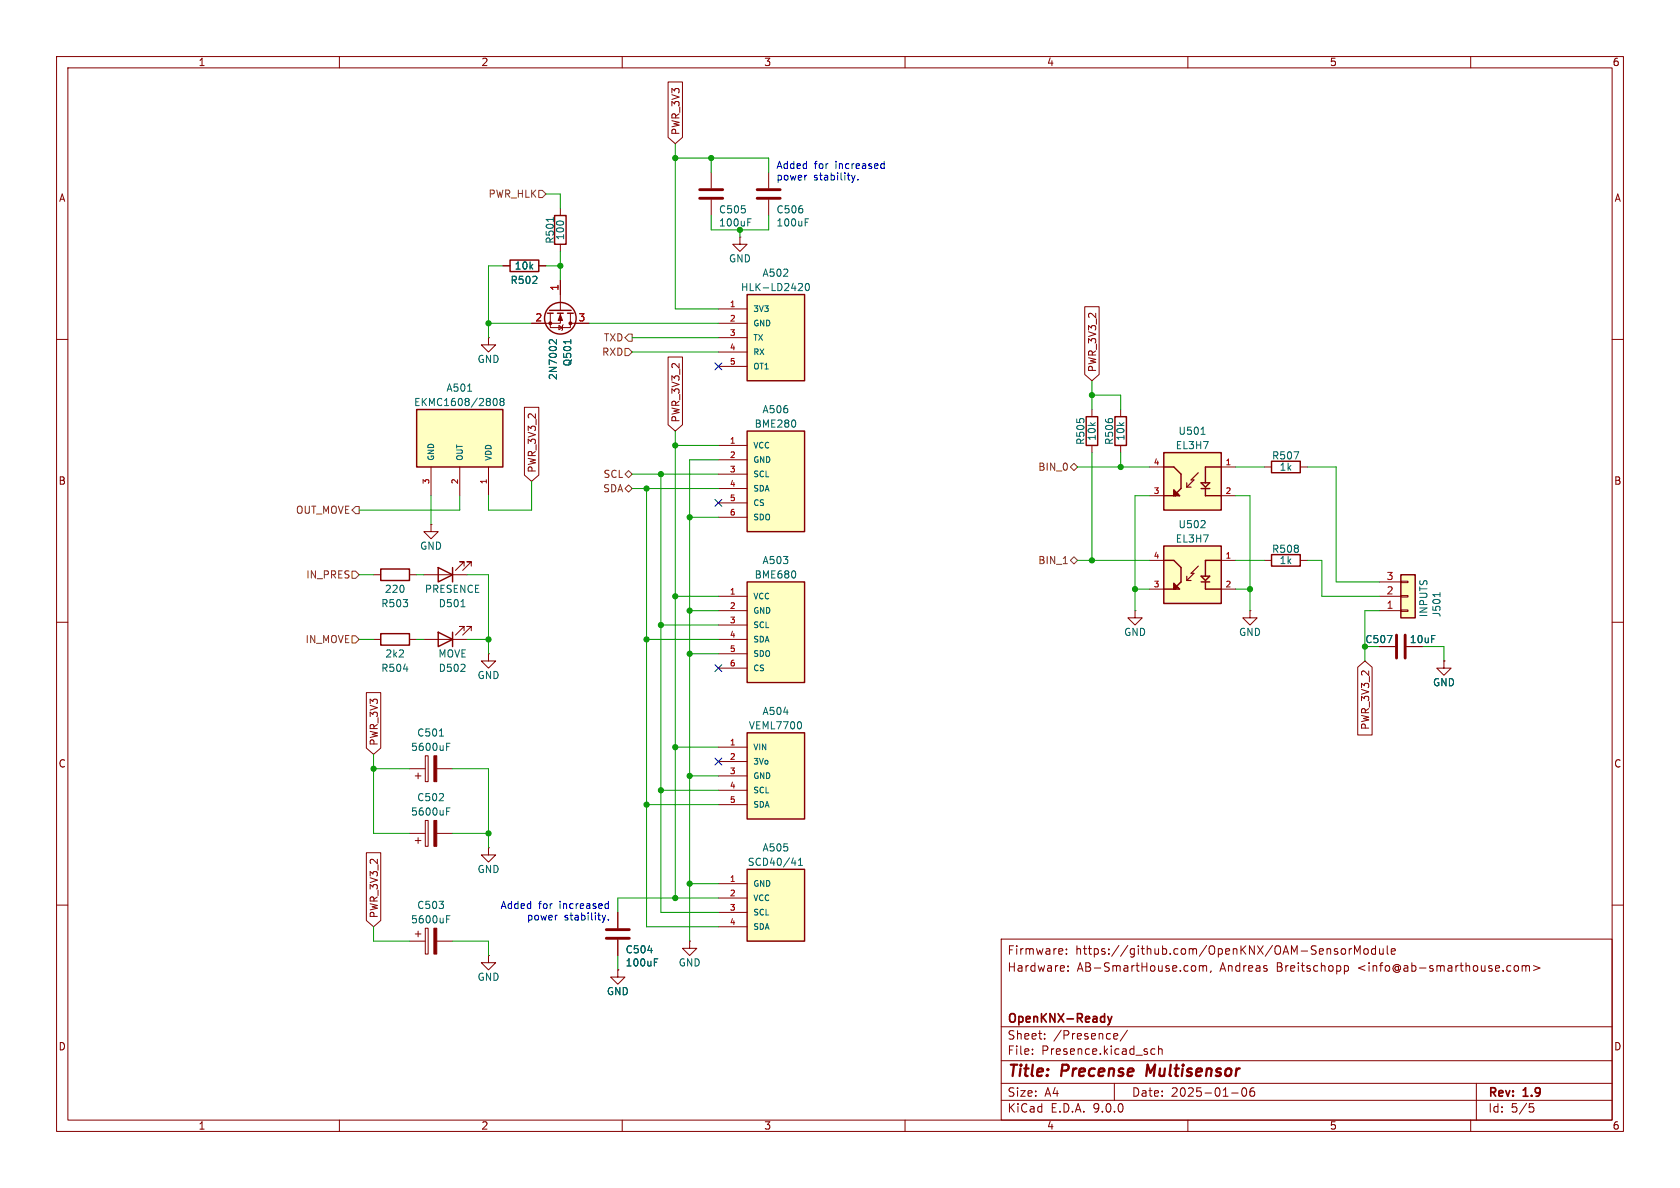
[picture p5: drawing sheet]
<svg xmlns="http://www.w3.org/2000/svg" width="297mm" height="210mm" viewBox="0 0 297 210" stroke-linecap="round" stroke-linejoin="round" font-family="sans-serif">
<g fill="none" stroke="#840000" stroke-width=".18">
<path d="M10 10h277v190h-277zM12 12h273v186h-273zM60 10v2M110 10v2M160 10v2M210 10v2M260 10v2M130.8 41.9v1.3h1.3l-1.3 1.3-1.3-1.3h1.3M130.8 41.9h.1M10 60h2M198.1 72.4v1.3M198.1 78.7v1.3"/>
<path d="M285 60h2M10 110h2M86.4 115.6v1.2h1.2l-1.2 1.3-1.3-1.3h1.3M86.4 115.6h.1M285 110h2M10 160h2M177 166h108v32h-108zM187.8 167.8l.1 .3-.7 .1M188.5 168.6v.1M188.5 167.8v.1M188.8 171.6v.1M188.8 170.8v.1"/>
<path d="M211.1 170.7l.3 .3v.4l-.3 .3M212 170.8l.5-.1 .2 .2M212 170.7v1M212.7 170.9l.2-.2 .3 .1 .1 .9M212.7 170.9v.8M214.1 171.6l-.1 .3M237.2 167.8l.4-.1 .3 .3v.4l-.3 .3-.4-.1-.1-.2v-.4zM237.7 170.8l.4-.1 .3 .3v.4l-.2 .2h-.5M237.7 170.7v1.5M238.5 167.7v1M239 167.7l-.3 .1-.2 .2M239.5 168.7v-1.5l.5 1.1 .5-1.1v1.5"/>
<path d="M241.2 167.8l.4-.1 .3 .3v.4l-.3 .3-.4-.1-.1-.2v-.4zM243.2 167.8l-.5-.1-.2 .3v.4l.1 .2h.6M243.2 167.2v1.5M243.9 167.7l.1 .9 .3 .1 .2-.1M244.5 167.7v1M245.2 167.2v1.3l.3 .2M246 168.2l.7-.1-.1-.3-.4-.1-.2 .2v.7h.6M267.8 170.8l.4-.1 .3 .3v.4l-.3 .3-.4-.1-.1-.2v-.4zM269.1 170.8l.4-.1 .2 .2M269.1 170.7v1M269.7 170.9l.3-.2 .3 .1 .1 .9M269.7 170.9v.8"/>
<path d="M271.1 170.7l1.1 .4-1.1 .5M285 160h2M60 198v2M110 198v2M160 198v2M177 194.5h108M177 191.5h108M177 187.5h108M177 181.5h108M182.5 186.3v.1M182.5 185.5v.1M184.7 183.6v.1"/>
<path d="M184.7 182.8v.1M197 183.6h.5M197 182.8l.4-.1 .2 .4-.7 .1M197 191.5v3M199.3 182.1l-1.3 2M204.2 185.5l-.5-.1-.2 .3v.4l.1 .2h.6M204.8 185.5l.2-.1 .4 .1 .1 .9M204.8 184.9v1.5M210 198v2M217.7 193.2h1.2M219.7 192.4l.2-.1a.81 .81 0 0 1 .6 .6 .81 .81 0 0 1-.3 .8l-.2 .1a.81 .81 0 0 1-.3-1.4zM221.7 192.3a.59 .59 0 0 0-.7 .6v.6l.1 .2 .4 .1 .2-.1 .1-.5-.1-.3h-.5l-.2 .3"/>
<path d="M260 198v2M261 191.5v6.5M270.4 195.1h.7M270.5 195.7h.4l.3 .3-.2 .5-.5 .1"/>
</g>
<path d="M202.9 188.2l-.3 2" fill="none" stroke="#840000" stroke-width=".4"/>
<path d="M195.8 179.7l.4 1M196.6 179.7l-.4 1M196.2 180.7l-.1 .3-.3 .2" fill="none" stroke="#840000" stroke-width=".3"/>
<path d="M197.1 73.7h2v5h-2z" fill="none" stroke="#840000" stroke-width=".25"/>
<path d="M132.1 76.2h10.1v17.8h-10.1z" fill="#ffffc2"/>
<path d="M132.1 76.2h10.1v17.8h-10.1z" fill="none" stroke="#840000" stroke-width=".25"/>
<path d="M127 78.7h5.1M127 81.3h5.1M127 83.8h5.1M127 86.4h5.1M127 88.9h5.1M127 91.4h5.1" fill="none" stroke="#840000" stroke-width=".18"/>
<path d="M140.6 74.5v.8" fill="none" stroke="#006464" stroke-width=".18"/>
<path d="M132.1 153.7h10.1v12.7h-10.1z" fill="#ffffc2"/>
<path d="M224.8 98h5.1v2.1h-5.1zM67.3 112h5.1v2h-5.1zM77.5 111.8l2.5 1.2-2.5 1.3zM80 111.8v2.5M132.1 153.7h10.1v12.7h-10.1z" fill="none" stroke="#840000" stroke-width=".25"/>
<g fill="none" stroke="#840000" stroke-width=".18">
<path d="M223.5 99.1h1.3M229.9 99.1h1.2M66 113h1.3M72.4 113h1.3M74.9 113h7.6M82 111.5v-.8h-.7h.7l-1.5 1.6M83.3 111.5v-.8h-.8h.8l-1.5 1.6M200.7 108v1.2h1.2l-1.2 1.3-1.3-1.3h1.3M200.7 108h.1M221 108v1.2h1.2l-1.2 1.3-1.3-1.3h1.3M221 108h.1M127 156.2h5.1"/>
<path d="M127 158.8h5.1M127 161.3h5.1M127 163.8h5.1"/>
</g>
<path d="M71.3 118.3h.8M139.9 152.6h.8M140.5 152.1v.9M141.2 153h.7M141.2 152.1l.3-.4v1.3" fill="none" stroke="#006464" stroke-width=".18"/>
<path d="M132.1 102.9h10.1v17.8h-10.1z" fill="#ffffc2"/>
<g fill="none" stroke="#840000" stroke-width=".25">
<path d="M90.2 46h5v2h-5zM96.8 55.4h1M97.2 54.9h3.8M98.6 55.4h1M100.3 55.4h1M224.8 81.5h5.1v2.1h-5.1zM77.5 100.3l2.5 1.3-2.5 1.3zM80 100.3v2.6M132.1 102.9h10.1v17.8h-10.1z"/>
<circle cx="99.1" cy="56.3" r="2.79"/>
</g>
<g fill="none" stroke="#840000" stroke-width=".18">
<path d="M125.7 30.5v2.8M125.7 35.3v2.8M86.4 59.7v1.3h1.2l-1.2 1.2-1.3-1.2h1.3M86.4 59.7h.1M88.9 47h1.3M95.2 47h1.3M97.3 55.4v2.5h3.5v-2.5M98.8 57.5l.6 .4-.6 .4zM99.1 55.4v1.8h-5.1M99.1 49.5v5.4M99.6 57.4l-.2 .1v.8l-.1 .1M100.8 57.2h3.3"/>
<path d="M223.5 82.6h1.3M229.9 82.6h1.2M74.9 101.6h7.6M82 100.1v-.8h-.7h.7l-1.5 1.5M83.3 100.1v-.8h-.8h.8l-1.5 1.5M127 105.4h5.1M127 108h5.1M127 110.5h5.1M127 113h5.1M127 115.6h5.1M127 118.1h5.1M243.8 114.3h2.8"/>
<path d="M248.7 114.3h2.8M255.3 116.8v1.3h-1.3l1.3 1.3 1.2-1.3h-1.2M255.3 116.8h.1M72.4 135.9h2.8M73.4 137.2h1M73.9 136.7v1M75.2 133.6h.5v4.6h-.5zM77.2 135.9h2.8"/>
</g>
<path d="M132.2 39.3h.4M132.2 38.7h.6M98.4 60v.8l-.9-.8-.3 .2-.1 .4M100.9 60v.8M228.8 79.9h.8l-.5 1.2M81.5 107.3h.7M140.6 101.2v.7M245.2 112.3h.9l-.6 1.3M77.7 130.1h.7M79 132h.4M79 131.4h.6" fill="none" stroke="#006464" stroke-width=".18"/>
<path d="M123.7 33.5h4.1M123.7 35.1h4.1M246.9 112.3v4M248.4 112.3v4" fill="none" stroke="#840000" stroke-width=".51"/>
<g fill="#840000" stroke="#840000" stroke-width=".18">
<path d="M99.1 55.6l.3 1h-.7z"/>
<path d="M76.7 133.6h.5v4.6h-.5z"/>
<circle cx="100.8" cy="57.1" r=".25"/>
<circle cx="97.3" cy="57.1" r=".25"/>
</g>
<path d="M205.7 80h10.2v10.2h-10.2z" fill="#ffffc2"/>
<path d="M205.7 80h10.2v10.2h-10.2zM205.7 82.6h1.8l1.3 1.2v2.6l-1.3 1.2v-1l1 1h-2.8M207.5 87.4l.3-.3v.5l.2-.2M207.5 86.9l.5 .5M208 87.4h.3M212.3 85.3h1.6l-.8 .8zM212.3 86.4h1.6M213.1 86.4v1.2h2.8M215.9 82.6h-2.8v2.7" fill="none" stroke="#840000" stroke-width=".25"/>
<path d="M209.8 86.1h.8M209.8 85.3v.8M211.8 83.6l-1.2 1.2h.5l-1.3 1.3" fill="none" stroke="#840000" stroke-width=".2"/>
<path d="M203.2 82.6h2.5M203.2 87.6h2.5M215.9 82.6h2.5M215.9 87.6h2.5" fill="none" stroke="#840000" stroke-width=".18"/>
<path d="M212.3 76.8h.8" fill="none" stroke="#006464" stroke-width=".18"/>
<path d="M132.1 129.5h10.1v15.3h-10.1z" fill="#ffffc2"/>
<path d="M132.1 129.5h10.1v15.3h-10.1z" fill="none" stroke="#840000" stroke-width=".25"/>
<path d="M127 132.1h5.1M127 134.6h5.1M127 137.2h5.1M127 139.7h5.1M127 142.2h5.1" fill="none" stroke="#840000" stroke-width=".18"/>
<path d="M141.6 127.7l.1 .4-.1 .6" fill="none" stroke="#006464" stroke-width=".18"/>
<path d="M205.7 96.5h10.2v10.2h-10.2z" fill="#ffffc2"/>
<path d="M205.7 96.5h10.2v10.2h-10.2zM205.7 99.1h1.8l1.3 1.2v2.6l-1.3 1.2v-1l1 1h-2.8M215.9 99.1h-2.8v2.8M207.5 103.9l.3-.3v.5l.2-.2M207.5 103.4l.5 .5M208 103.9h.3M212.3 101.9h1.6l-.8 .7zM212.3 102.9h1.6M213.1 102.9v1.2h2.8" fill="none" stroke="#840000" stroke-width=".25"/>
<path d="M209.8 102.6h.8M209.8 101.9v.7M211.8 100.1l-1.2 1.2h.5l-1.3 1.3" fill="none" stroke="#840000" stroke-width=".2"/>
<path d="M203.2 99.1h2.5M215.9 99.1h2.5M203.2 104.1h2.5M215.9 104.1h2.5" fill="none" stroke="#840000" stroke-width=".18"/>
<path d="M212.3 93.3h.8M213 92.1v.5" fill="none" stroke="#006464" stroke-width=".18"/>
<path d="M247.6 101.6h2.6v7.6h-2.6z" fill="#ffffc2"/>
<path d="M67.3 100.6h5.1v2h-5.1zM247.6 101.6h2.6v7.6h-2.6z" fill="none" stroke="#840000" stroke-width=".25"/>
<path d="M76.2 92.7v1.3h1.3l-1.3 1.3-1.3-1.3h1.3M76.2 92.7h.1M66 101.6h1.3M72.4 101.6h1.3M243.8 108h3.8M243.8 105.4h3.8M243.8 102.9h3.8M247.6 107.8h1.3v.3h-1.3zM247.6 105.3h1.3v.2h-1.3zM247.6 102.7h1.3v.3h-1.3z" fill="none" stroke="#840000" stroke-width=".18"/>
<path d="M254.6 104.8v.7" fill="none" stroke="#006464" stroke-width=".18"/>
<path d="M73.7 72.4h15.2v10.2h-15.2z" fill="#ffffc2"/>
<path d="M98 38.1h2.1v5.1h-2.1zM73.7 72.4h15.2v10.2h-15.2z" fill="none" stroke="#840000" stroke-width=".25"/>
<g fill="none" stroke="#840000" stroke-width=".18">
<path d="M99.1 36.8v1.3M135.9 30.5v2.8M135.9 35.3v2.8M99.1 43.2v1.3M76.2 82.6v5M81.3 82.6v5M86.4 82.6v5M72.4 147.3h2.8M73.4 148.6h1M73.9 148.1v1M75.2 145h.5v4.6h-.5zM77.2 147.3h2.8"/>
<path d="M86.4 149.9v1.2h-1.3l1.3 1.3 1.2-1.3h-1.2M86.4 149.9h.1M72.4 166.4h2.8M73.4 165.1h1M73.9 164.6v1M75.2 164.1h.5v4.6h-.5zM77.2 166.4h2.8M86.4 168.9v1.3h-1.3l1.3 1.3 1.2-1.3h-1.2M86.4 168.9h.1M109.2 171.5v1.2h1.3l-1.3 1.3-1.3-1.3h1.3M109.2 171.5h.1M109.2 161.3v2.8"/>
<path d="M109.2 166.1v2.8M121.9 166.4v1.2h1.3l-1.3 1.3-1.3-1.3h1.3M121.9 166.4h.1"/>
</g>
<g fill="none" stroke="#006464" stroke-width=".18">
<path d="M97.8 38.4v.8M142.4 39.3h.4M142.4 38.7h.6M82.7 69.2h.7M87.3 70.6l.2-.2a.68 .68 0 0 1 .4 .7 .68 .68 0 0 1-.4 .6l-.2-.1-.1-.4zM88.6 71l-.2-.3 .2-.3h.3l.2 .3-.2 .3M88.6 71l-.2 .2v.4l.2 .1 .4-.1 .1-.1v-.3l-.2-.2M88.6 71h.3M79 143.4h.4M79 142.8h.6M79 162.5h.4M79 161.9h.6"/>
<path d="M114.5 168h.8M115.7 170.1h.4M115.7 169.5h.6"/>
</g>
<g fill="#840000" stroke="#840000" stroke-width=".18">
<path d="M76.7 164.1h.5v4.6h-.5z"/>
<path d="M76.7 145h.5v4.6h-.5z"/>
</g>
<path d="M133.9 33.5h4M133.9 35.1h4M107.2 164.3h4.1M107.2 165.9h4.1" fill="none" stroke="#840000" stroke-width=".51"/>
<path d="M132.1 52.1h10.1v15.2h-10.1z" fill="#ffffc2"/>
<path d="M132.1 52.1h10.1v15.2h-10.1zM192 73.7h2.1v5h-2.1z" fill="none" stroke="#840000" stroke-width=".25"/>
<g fill="none" stroke="#840000" stroke-width=".18">
<path d="M118.1 14.5h2.6v9.8l-1.3 1.1-1.3-1.1zM88.9 47h1.3M94 57.2h2.5M95.2 47h1.3M99.1 49.5v2.6M101.6 57.2h2.5M127 54.6h5.1M127 57.2h5.1M127 59.7h5.1M191.8 54.2h2.5v12l-1.3 1.1-1.2-1.1zM92.7 72h2.6v12l-1.3 1.1-1.3-1.1zM118.1 63.1h2.6v12l-1.3 1.1-1.3-1.1z"/>
<path d="M127 62.2h5.1M127 64.8h5.1M193 72.4v1.3M193 78.7v1.3M240 118l1.3-1.2 1.3 1.2v11.9h-2.6zM243.8 114.3h2.8M248.7 114.3h2.8M255.3 116.8h.1M64.8 122.4h2.5v9.8l-1.3 1.2-1.2-1.2zM64.8 150.7h2.5v12l-1.3 1.1-1.2-1.1zM109.2 171.5h.1M109.2 161.3v2.8"/>
<path d="M109.2 166.1v2.8"/>
</g>
<path d="M141.6 50.1l.3 .3-.1 .3-.7 .7h.8M142.5 50.2l.2-.1a.68 .68 0 0 1 .4 .6 .68 .68 0 0 1-.4 .7l-.2-.1-.1-.4zM98.4 60v.8l-.9-.8-.3 .2-.1 .4M100.9 60v.8M245.2 112.3h.9l-.6 1.3M114.5 168h.8M115.7 170.1h.4M115.7 169.5h.6" fill="none" stroke="#006464" stroke-width=".18"/>
<path d="M95.2 33.7h.7l.6 .6-.6 .6h-.7zM111.1 59.1h.7v1.2h-.7l-.6-.6zM110.5 61.6h.6l.7 .6-.7 .7h-.6zM62.9 89.5h.6v1.3h-.6l-.7-.6zM110.5 86.4l.6-.7 .7 .7-.7 .6zM110.5 83.8l.6-.6 .7 .6-.7 .7zM188 99.6h.7M189.2 99.1l.7-.7 .6 .7-.6 .6zM189.2 82.6l.7-.7 .6 .7-.6 .6zM62.2 101h.7l.6 .6-.6 .6h-.7zM62.2 112.4h.7l.6 .6-.6 .7h-.7z" fill="none" stroke="#725600" stroke-width=".18"/>
<g fill="none" stroke="#009600" stroke-width=".18">
<path d="M96.5 34.3h2.6v2.5M119.4 25.4v29.2h7.6M119.4 27.9h16.5v2.6M125.7 38.1v2.5h10.2v-2.5M125.7 27.9v2.6M86.4 57.2h7.6M88.9 47h-2.5v12.7M96.5 47h2.6M99.1 44.5v5M104.1 57.2h22.9M111.8 59.7h15.2M130.8 40.6v1.3"/>
<path d="M111.8 62.2h15.2M119.4 76.2v82.6M119.4 78.7h7.6M193 67.3v5.1M193 69.9h5.1v2.5M76.2 87.6v5.1M81.3 87.6v2.6h-17.8M94 85.1v5.1h-7.6v-2.6M111.8 83.8h15.2M111.8 86.4h15.2M114.3 86.4v77.4h12.7M116.8 83.8v77.5h10.2"/>
<path d="M121.9 91.4h5.1M127 81.3h-5.1v85.1M190.5 82.6h12.7M190.5 99.1h12.7M193 80v19.1M198.1 80v2.6M203.2 87.6h-2.5v20.4M218.4 82.6h5.1M218.4 87.6h2.6v20.4M218.4 99.1h5.1M231.1 82.6h5.1v20.3h7.6M231.1 99.1h2.6v6.3h10.1"/>
<path d="M63.5 113h2.5M63.5 101.6h2.5M73.7 113h1.2M73.7 101.6h1.2M82.5 113h3.9M82.5 101.6h3.9v14M114.3 113h12.7M116.8 110.5h10.2M119.4 105.4h7.6M121.9 108h5.1M121.9 115.6h5.1M200.7 104.1h2.5"/>
<path d="M218.4 104.1h2.6M243.8 108h-2.5v8.8M251.5 114.3h3.8v2.5M66 133.4v13.9h6.4M66 135.9h6.4M80 135.9h6.4v14M116.8 139.7h10.2M119.4 132.1h7.6M121.9 137.2h5.1M80 147.3h6.4M114.3 142.2h12.7M121.9 156.2h5.1"/>
<path d="M127 158.8h-17.8v2.5M66 163.8v2.6h6.4M80 166.4h6.4v2.5M109.2 168.9v2.6"/>
</g>
<path d="M126.4 64.2l1.2 1.2M127.6 64.2l-1.2 1.2M126.4 88.3l1.2 1.2M127.6 88.3l-1.2 1.2M126.4 117.5l1.2 1.2M127.6 117.5l-1.2 1.2M126.4 134l1.2 1.2M127.6 134l-1.2 1.2" fill="none" stroke="#000084" stroke-width=".18"/>
<g fill="none" stroke="#0000c2" stroke-width=".18">
<path d="M142.5 31h.1M150.6 31l.3 .8M150.9 31.8l-.2 .4M151.2 31l-.3 .8M151.7 31.7v.1M155.9 28.9l.4 .1M156.3 28.5v1.3M156.3 29.7l-.4 .1M107.2 159.8h.3M107.5 159.3v1.3M98.4 161.8h.1M106.5 161.8l.3 .8"/>
<path d="M106.8 162.6l-.3 .5M107.1 161.8l-.3 .8M107.5 162.5v.1M107.5 160.5l-.3 .1"/>
</g>
<g fill="#009600" stroke="#009600" stroke-width=".18">
<circle cx="121.9" cy="91.4" r=".46"/>
<circle cx="119.4" cy="78.7" r=".46"/>
<circle cx="119.4" cy="105.4" r=".46"/>
<circle cx="121.9" cy="115.6" r=".46"/>
<circle cx="121.9" cy="108" r=".46"/>
<circle cx="193" cy="99.1" r=".46"/>
<circle cx="221" cy="104.1" r=".46"/>
<circle cx="200.7" cy="104.1" r=".46"/>
<circle cx="241.3" cy="114.3" r=".46"/>
<circle cx="119.4" cy="132.1" r=".46"/>
<circle cx="116.8" cy="139.7" r=".46"/>
<circle cx="86.4" cy="113" r=".46"/>
<circle cx="116.8" cy="110.5" r=".46"/>
<circle cx="114.3" cy="113" r=".46"/>
<circle cx="66" cy="135.9" r=".46"/>
<circle cx="86.4" cy="147.3" r=".46"/>
<circle cx="114.3" cy="142.2" r=".46"/>
<circle cx="121.9" cy="137.2" r=".46"/>
<circle cx="121.9" cy="156.2" r=".46"/>
<circle cx="119.4" cy="158.8" r=".46"/>
<circle cx="193" cy="69.9" r=".46"/>
<circle cx="130.8" cy="40.6" r=".46"/>
<circle cx="125.7" cy="27.9" r=".46"/>
<circle cx="119.4" cy="27.9" r=".46"/>
<circle cx="198.1" cy="82.6" r=".46"/>
<circle cx="86.4" cy="57.2" r=".46"/>
<circle cx="116.8" cy="83.8" r=".46"/>
<circle cx="114.3" cy="86.4" r=".46"/>
<circle cx="99.1" cy="47" r=".46"/>
</g>
<g font-size="2.8" fill="#840000">
<text x="178" y="190.9">Title:</text>
<text x="187.7" y="190.9">Precense</text>
<text x="203.5" y="190.9">Multisensor</text>
</g>
<g font-size="2.1" fill="#840000">
<text x="178" y="172">Hardware:</text>
<text x="178" y="169">Firmware:</text>
<text x="190.1" y="169">https://github.com/OpenKNX/OAM-SensorModule</text>
<text x="190.4" y="172">AB-SmartHouse.com,</text>
<text x="215.7" y="172">Andreas</text>
<text x="225.8" y="172">Breitschopp</text>
<text x="240.3" y="172">&lt;info@ab-smarthouse.com&gt;</text>
<text x="178" y="184">Sheet:</text>
<text x="178" y="181.2">OpenKNX-Ready</text>
<text x="186.2" y="184">/Presence/</text>
<text x="178" y="186.7">File:</text>
<text x="184.1" y="186.7">Presence.kicad_sch</text>
<text x="178" y="196.9">KiCad</text>
<text x="178" y="194.1">Size:</text>
<text x="184.7" y="194.1">A4</text>
<text x="185.7" y="196.9">E.D.A.</text>
<text x="193.3" y="196.9">9.0.0</text>
<text x="200" y="194.1">Date:</text>
<text x="207" y="194.1">2025-01-06</text>
<text x="263" y="194.3">Rev:</text>
<text x="263" y="196.9">Id:</text>
<text x="267.1" y="196.9">5/5</text>
<text x="269.4" y="194.3">1.9</text>
</g>
<g font-size="1.8" fill="#840000">
<text x="35" y="11.9">1</text>
<text x="85" y="11.9">2</text>
<text x="135" y="11.9">3</text>
<text x="185" y="11.9">4</text>
<text x="235" y="11.9">5</text>
<text x="285" y="11.9">6</text>
<text x="120.3" y="24" transform="rotate(-90 120.3 24)">PWR_3V3</text>
<text x="10.3" y="35.9">A</text>
<text x="285.3" y="35.9">A</text>
<text x="194" y="65.9" transform="rotate(-90 194 65.9)">PWR_3V3_2</text>
<text x="120.3" y="74.8" transform="rotate(-90 120.3 74.8)">PWR_3V3_2</text>
<text x="94.9" y="83.7" transform="rotate(-90 94.9 83.7)">PWR_3V3_2</text>
<text x="10.3" y="85.9">B</text>
<text x="285.3" y="85.9">B</text>
<text x="67" y="131.9" transform="rotate(-90 67 131.9)">PWR_3V3</text>
<text x="242.3" y="129.1" transform="rotate(-90 242.3 129.1)">PWR_3V3_2</text>
<text x="10.3" y="135.9">C</text>
<text x="285.3" y="135.9">C</text>
<text x="67" y="162.4" transform="rotate(-90 67 162.4)">PWR_3V3_2</text>
<text x="10.3" y="185.9">D</text>
<text x="285.3" y="185.9">D</text>
<text x="35" y="199.9">1</text>
<text x="85" y="199.9">2</text>
<text x="135" y="199.9">3</text>
<text x="185" y="199.9">4</text>
<text x="235" y="199.9">5</text>
<text x="285" y="199.9">6</text>
</g>
<g font-size="1.8" fill="#725600">
<text x="86.3" y="35.2">PWR_HLK</text>
<text x="106.3" y="63.1">RXD</text>
<text x="106.6" y="60.6">TXD</text>
<text x="183.5" y="83.4">BIN_0</text>
<text x="106.5" y="87.2">SDA</text>
<text x="106.6" y="84.7">SCL</text>
<text x="52.2" y="91">OUT_MOVE</text>
<text x="183.5" y="99.9">BIN_1</text>
<text x="54" y="102.5">IN_PRES</text>
<text x="53.9" y="113.9">IN_MOVE</text>
</g>
<g font-size="1.8" fill="#0000c2">
<text x="137.2" y="30.1">Added</text>
<text x="137.2" y="32.1">power</text>
<text x="143.8" y="32.1">stability.</text>
<text x="144" y="30.1">for</text>
<text x="147.8" y="30.1">increased</text>
<text x="88.4" y="160.9">Added</text>
<text x="95.2" y="160.9">for</text>
<text x="99" y="160.9">increased</text>
<text x="93.1" y="162.9">power</text>
<text x="99.7" y="162.9">stability.</text>
</g>
<g font-size="1.8" fill="#006464">
<text x="127" y="37.9">C505</text>
<text x="127" y="40.2">100uF</text>
<text x="137.2" y="37.9">C506</text>
<text x="137.2" y="40.2">100uF</text>
<text x="90.9" y="47.9">10k</text>
<text x="98.1" y="43.2" transform="rotate(-90 98.1 43.2)">R501</text>
<text x="99.9" y="42.6" transform="rotate(-90 99.9 42.6)">100</text>
<text x="128.8" y="46.6">GND</text>
<text x="90.2" y="50.4">R502</text>
<text x="130.9" y="51.7">HLK-LD2420</text>
<text x="134.7" y="49.1">A502</text>
<text x="84.3" y="64.4">GND</text>
<text x="101.2" y="64.9" transform="rotate(-90 101.2 64.9)">Q501</text>
<text x="73.1" y="72">EKMC1608/2808</text>
<text x="78.8" y="69.4">A501</text>
<text x="98.7" y="67.3" transform="rotate(-90 98.7 67.3)">2N7002</text>
<text x="133.3" y="75.8">BME280</text>
<text x="134.7" y="73.3">A506</text>
<text x="208.2" y="77.1">U501</text>
<text x="191.9" y="78.8" transform="rotate(-90 191.9 78.8)">R505</text>
<text x="193.9" y="78" transform="rotate(-90 193.9 78)">10k</text>
<text x="197" y="78.8" transform="rotate(-90 197 78.8)">R506</text>
<text x="199" y="78" transform="rotate(-90 199 78)">10k</text>
<text x="207.8" y="79.6">EL3H7</text>
<text x="224.8" y="81.4">R507</text>
<text x="226.1" y="83.4">1k</text>
<text x="208.2" y="93.6">U502</text>
<text x="74.2" y="97.4">GND</text>
<text x="134.7" y="99.9">A503</text>
<text x="207.8" y="96.1">EL3H7</text>
<text x="224.8" y="97.9">R508</text>
<text x="226.1" y="99.9">1k</text>
<text x="67.3" y="107.5">R503</text>
<text x="67.9" y="105">220</text>
<text x="75" y="105">PRESENCE</text>
<text x="77.5" y="107.5">D501</text>
<text x="133.3" y="102.5">BME680</text>
<text x="198.6" y="112.6">GND</text>
<text x="218.9" y="112.6">GND</text>
<text x="241.3" y="113.9">C507</text>
<text x="249.1" y="113.9">10uF</text>
<text x="252.6" y="109.2" transform="rotate(-90 252.6 109.2)">INPUTS</text>
<text x="254.9" y="109.2" transform="rotate(-90 254.9 109.2)">J501</text>
<text x="67.3" y="119">R504</text>
<text x="68" y="116.4">2k2</text>
<text x="77.4" y="116.4">MOVE</text>
<text x="77.5" y="119">D502</text>
<text x="84.3" y="120.2">GND</text>
<text x="253.2" y="121.5">GND</text>
<text x="73.6" y="130.4">C501</text>
<text x="132.3" y="129.1">VEML7700</text>
<text x="134.7" y="126.6">A504</text>
<text x="72.6" y="132.9">5600uF</text>
<text x="73.6" y="141.8">C502</text>
<text x="72.6" y="144.4">5600uF</text>
<text x="84.3" y="154.5">GND</text>
<text x="132.1" y="153.3">SCD40/41</text>
<text x="134.7" y="150.7">A505</text>
<text x="73.6" y="160.9">C503</text>
<text x="72.6" y="163.4">5600uF</text>
<text x="84.3" y="173.6">GND</text>
<text x="110.5" y="168.7">C504</text>
<text x="110.5" y="171">100uF</text>
<text x="119.9" y="171">GND</text>
<text x="107.2" y="176.1">GND</text>
</g>
<g font-size="1.8" fill="#a90000">
<text x="98.8" y="51.5" transform="rotate(-90 98.8 51.5)">1</text>
<text x="94.5" y="56.9">2</text>
<text x="102.2" y="56.9">3</text>
<text x="245" y="107.7">1</text>
<text x="245" y="105.2">2</text>
<text x="245" y="102.6">3</text>
</g>
<g font-size="1.4" fill="#a90000">
<text x="128.9" y="54.4">1</text>
<text x="128.9" y="56.9">2</text>
<text x="128.9" y="59.4">3</text>
<text x="128.9" y="62">4</text>
<text x="128.9" y="64.5">5</text>
<text x="128.9" y="78.5">1</text>
<text x="128.9" y="81">2</text>
<text x="128.9" y="83.6">3</text>
<text x="203.9" y="82.3">4</text>
<text x="216.6" y="82.3">1</text>
<text x="75.9" y="85.7" transform="rotate(-90 75.9 85.7)">3</text>
<text x="81" y="85.7" transform="rotate(-90 81 85.7)">2</text>
<text x="86.1" y="85.7" transform="rotate(-90 86.1 85.7)">1</text>
<text x="128.9" y="86.1">4</text>
<text x="128.9" y="88.6">5</text>
<text x="203.9" y="87.4">3</text>
<text x="216.6" y="87.4">2</text>
<text x="128.9" y="91.2">6</text>
<text x="203.9" y="98.8">4</text>
<text x="216.6" y="98.8">1</text>
<text x="128.9" y="105.2">1</text>
<text x="128.9" y="107.7">2</text>
<text x="203.9" y="103.9">3</text>
<text x="216.6" y="103.9">2</text>
<text x="128.9" y="110.2">3</text>
<text x="128.9" y="112.8">4</text>
<text x="128.9" y="115.3">5</text>
<text x="128.9" y="117.9">6</text>
<text x="128.9" y="131.8">1</text>
<text x="128.9" y="134.4">2</text>
<text x="128.9" y="136.9">3</text>
<text x="128.9" y="139.4">4</text>
<text x="128.9" y="142">5</text>
<text x="128.9" y="156">1</text>
<text x="128.9" y="158.5">2</text>
<text x="128.9" y="161">3</text>
<text x="128.9" y="163.6">4</text>
</g>
<g font-size="1.4" fill="#006464">
<text x="133.1" y="55.3">3V3</text>
<text x="133.1" y="57.9">GND</text>
<text x="133.1" y="60.4">TX</text>
<text x="133.1" y="63">RX</text>
<text x="133.1" y="65.5">OT1</text>
<text x="76.9" y="81.5" transform="rotate(-90 76.9 81.5)">GND</text>
<text x="82" y="81.5" transform="rotate(-90 82 81.5)">OUT</text>
<text x="87.1" y="81.5" transform="rotate(-90 87.1 81.5)">VDD</text>
<text x="133.1" y="79.5">VCC</text>
<text x="133.1" y="82">GND</text>
<text x="133.1" y="84.6">SCL</text>
<text x="133.1" y="87.1">SDA</text>
<text x="133.1" y="89.6">CS</text>
<text x="133.1" y="92.2">SDO</text>
<text x="133.1" y="106.1">VCC</text>
<text x="133.1" y="108.7">GND</text>
<text x="133.1" y="111.2">SCL</text>
<text x="133.1" y="113.8">SDA</text>
<text x="133.1" y="116.3">SDO</text>
<text x="133.1" y="118.8">CS</text>
<text x="133.1" y="132.8">VIN</text>
<text x="133.1" y="135.4">3Vo</text>
<text x="133.1" y="137.9">GND</text>
<text x="133.1" y="140.4">SCL</text>
<text x="133.1" y="143">SDA</text>
<text x="133.1" y="156.9">GND</text>
<text x="133.1" y="159.5">VCC</text>
<text x="133.1" y="162">SCL</text>
<text x="133.1" y="164.6">SDA</text>
</g>
</svg>
